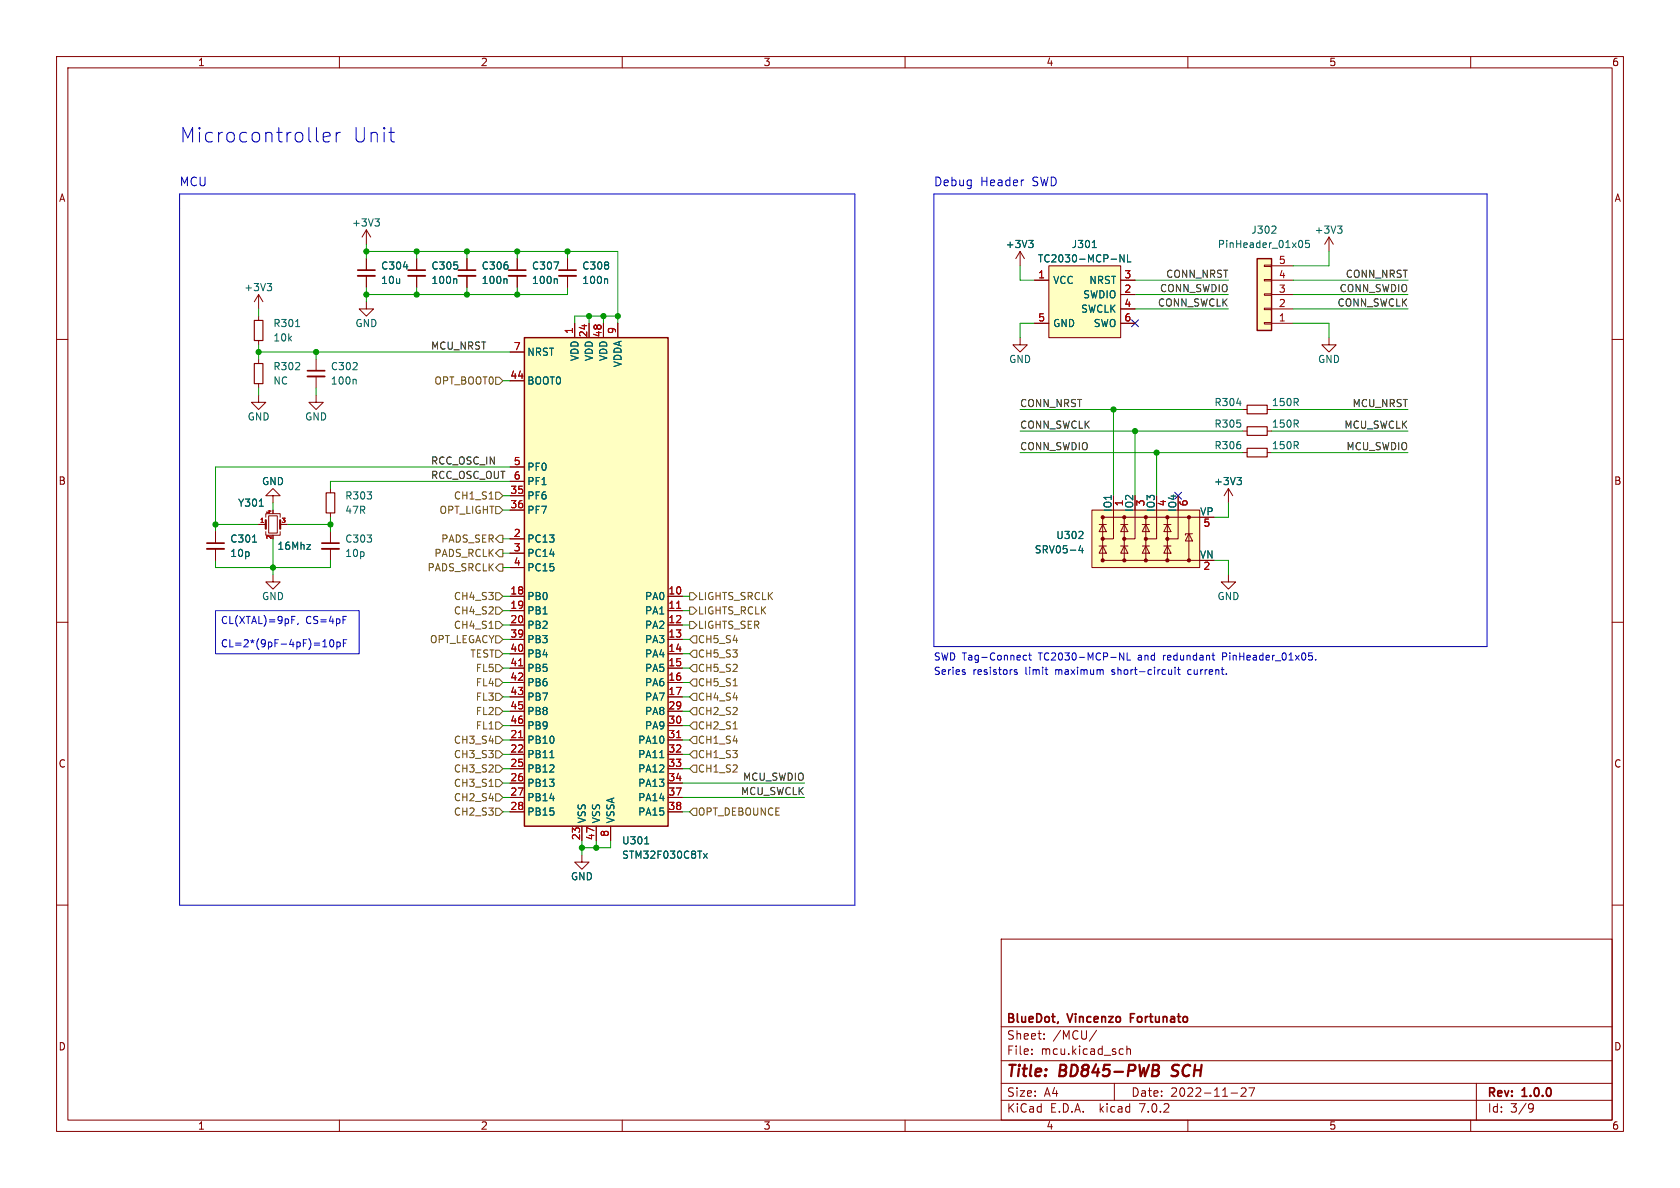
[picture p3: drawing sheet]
<svg xmlns="http://www.w3.org/2000/svg" width="297mm" height="210mm" viewBox="0 0 297 210" stroke-linecap="round" stroke-linejoin="round" font-family="sans-serif">
<g fill="none" stroke="#840000" stroke-width=".18">
<path d="M10 10h277v190h-277zM12 12h273v186h-273zM60 10v2M110 10v2M160 10v2M210 10v2M260 10v2M10 60h2M45.7 52.1v2.5M45.7 55.9v.7M45.7 52.1l-.7 1.2M45.7 52.1l.8 1.2"/>
<path d="M64.8 53.3v1.3h1.2l-1.2 1.3-1.3-1.3h1.3M64.8 40.6l-.8 1.3M64.8 40.6v2.6M64.8 45.7v2.1M64.8 48.8v2M64.8 40.6l.7 1.3M73.7 45.7v2.1M73.7 48.8v2M82.5 45.7v2.1M82.5 48.8v2M91.4 45.7v2.1M91.4 48.8v2"/>
<path d="M100.3 45.7v2.1M100.3 48.8v2M101.6 57.2v2.5M104.1 57.2v2.5M106.7 57.2v2.5M109.2 57.2v2.5M180.3 59.7v1.3h1.3l-1.3 1.2-1.2-1.2h1.2M180.3 44.5l-.7 1.2M180.3 44.5v2.5M180.3 44.5l.8 1.2M182.9 57.2h2.5M182.9 49.5h2.5"/>
<path d="M185.4 47h12.7v12.7h-12.7zM198.1 57.2h2.6M198.1 54.6h2.6M198.1 52.1h2.6M198.1 49.5h2.6M223.5 46.9h1.3v.2h-1.3zM223.5 49.4h1.3v.3h-1.3zM223.5 51.9h1.3v.3h-1.3zM223.5 54.5h1.3v.2h-1.3zM223.5 57h1.3v.3h-1.3zM224.8 57.2h3.8M224.8 54.6h3.8"/>
<path d="M224.8 52.1h3.8M224.8 49.5h3.8M224.8 47h3.8M234.9 59.7v1.3h1.3l-1.3 1.2-1.2-1.2h1.2M234.9 41.9l-.7 1.3M234.9 41.9v2.6M234.9 41.9l.8 1.3M285 60h2M45.7 69.9v1.2h1.3l-1.3 1.3-1.3-1.3h1.3M45.7 60.2v.8M45.7 63.5v.8M45.7 67.8v.8"/>
<path d="M55.9 69.9v1.2h1.2l-1.2 1.3-1.3-1.3h1.3M55.9 63.5v2M55.9 66.5v2.1M90.2 67.3h2.5M90.2 62.2h2.5M219.7 76.2h.8M219.7 72.4h.8M224 76.2h.8M224 72.4h.8M38.1 94v2M38.1 97v2.1M45.7 92.7h1.3"/>
<path d="M47 94v.6h2.5v-.6M47 91.4v-.6h2.5v.6M47.5 91.2h1.5v3h-1.5zM48.3 87.6h1.2l-1.2-1.2-1.3 1.2h1.3v1.3M49.5 92.7h1.3M58.4 86.4v.7M58.4 90.7v.7M58.4 94v2M58.4 97v2.1M90.2 95.3h2.5M90.2 97.8h2.5M90.2 87.6h2.5"/>
<path d="M90.2 90.2h2.5M90.2 82.6h2.5M90.2 85.1h2.5M193 90.2h19.1v10.1h-19.1zM194.3 92.7h1.3M194.3 96.5h1.3M194.9 96.5l.7 1.3h-1.3zM194.9 92.7l.7 1.3h-1.3zM196.8 90.2v5.1h-1.9M198.1 92.7h1.3M198.1 96.5h1.3M198.8 96.5l.6 1.3h-1.3z"/>
<path d="M198.8 92.7l.6 1.3h-1.3zM198.8 91.4v7.7M200.7 90.2v5.1h-1.9M201.9 92.7h1.3M201.9 96.5h1.3M202.6 96.5l.6 1.3h-1.3zM202.6 92.7l.6 1.3h-1.3zM202.6 91.4v7.7M204.5 90.2v5.1h-1.9M205.7 92.7h1.3M205.7 96.5h1.3M206.4 96.5l.6 1.3h-1.3z"/>
<path d="M206.4 92.7l.6 1.3h-1.3zM206.4 91.4v7.7M208.3 90.2v5.1h-1.9M210.2 94.4l.6 1.2h-1.3zM210.2 91.4v7.7M210.8 94.4h-1.3v.2M212.1 91.4h-17.2v7.7h17.2M217.2 86.4l-.8 1.2M217.2 86.4v2.5M217.2 86.4l.7 1.2M219.7 80h.8M224 80h.8"/>
<path d="M10 110h2M48.3 101.6v1.3h1.2l-1.2 1.2-1.3-1.2h1.3M90.2 105.4h2.5M90.2 108h2.5M90.2 110.5h2.5M90.2 113h2.5M90.2 115.6h2.5M90.2 118.1h2.5M90.2 100.3h2.5M118.1 105.4h2.5M118.1 108h2.5M118.1 110.5h2.5"/>
<path d="M118.1 113h2.5M118.1 115.6h2.5M118.1 118.1h2.5M217.2 101.6v1.3h1.2l-1.2 1.2-1.3-1.2h1.3M285 110h2M90.2 120.7h2.5M90.2 123.2h2.5M90.2 130.8h2.5M90.2 133.4h2.5M90.2 135.9h2.5M90.2 138.4h2.5M90.2 125.7h2.5"/>
<path d="M90.2 128.3h2.5M118.1 120.7h2.5M118.1 123.2h2.5M118.1 130.8h2.5M118.1 133.4h2.5M118.1 135.9h2.5M118.1 138.4h2.5M118.1 125.7h2.5M118.1 128.3h2.5M10 160h2M90.2 141h2.5M90.2 143.5h2.5"/>
<path d="M102.9 151.1v1.3h1.2l-1.2 1.3-1.3-1.3h1.3M102.9 146.1v2.5M105.4 146.1v2.5M107.9 146.1v2.5M118.1 141h2.5M118.1 143.5h2.5M285 160h2M177 166h108v32h-108zM60 198v2M110 198v2M160 198v2M177 194.5h108"/>
<path d="M177 191.5h108M177 187.5h108M177 181.5h108M182.4 186.3v.1M182.4 185.5v.1M184.6 183.6v.1M184.6 182.8v.1M193.9 182.1l-1.3 2M197 191.5v3M198.1 185.4l.5 .1M198.6 186.3l-.5 .1M199.2 185.5l.2-.1 .4 .1 .1 .9"/>
<path d="M199.2 184.9v1.5M210 198v2M217.6 193.2h1.2M219.4 192.4l.6-.1 .2 .1 .1 .3-.9 1.1h.9M220.8 192.3h1l-.7 1.5M260 198v2M261 191.5v6.5M270.5 195.1l.5 .1a.99 .99 0 0 1-.4 1.4h-.2M271.1 195.7l-.2 .3h-.4"/>
</g>
<path d="M203.9 188.2h.7a.49 .49 0 0 1 .3 .6 .49 .49 0 0 1-.5 .4l.3 .1a.58 .58 0 0 1-.3 .9M207.1 190.1l.2 .1" fill="none" stroke="#840000" stroke-width=".4"/>
<path d="M63.2 48.8h3.1M72.1 48.8h3.1M81 48.8h3.1M89.9 48.8h3.1M98.8 48.8h3.1M54.4 66.5h3M36.6 97h3M56.9 97h3" fill="none" stroke="#840000" stroke-width=".33"/>
<path d="M63.2 47.8h3.1M72.1 47.8h3.1M81 47.8h3.1M89.9 47.8h3.1M98.8 47.8h3.1M54.4 65.5h3M36.6 96h3M56.9 96h3" fill="none" stroke="#840000" stroke-width=".3"/>
<g fill="none" stroke="#006464" stroke-width=".18">
<path d="M66.3 38.7h.8l-.5 .5M66.8 39.2l.3 .2v.3l-.3 .3M236.5 40h.7l-.4 .4M47.2 50.1h.8l-.4 .5M47.8 50.6l.2 .2v.3l-.2 .3M52.3 57.7h.7M80.6 49.3l.1 .2v.6M89.5 49.3l.1 .2v.6M98.3 49.3l.2 .2v.6M107.2 49.3l.2 .2v.6M181.9 42.5h.7l-.4 .5M182.4 43l.2 .2v.3l-.2 .3"/>
<path d="M193.1 43.8h.7M198.7 45v1.3l-.7-1.3v1.3M199.3 45v1.3h.6M224.8 41.2h.8M225.5 40.1v.4M229.9 42.5a.68 .68 0 0 1 .4 .6 .68 .68 0 0 1-.4 .7M231.4 42.5h-.6v.6l.2-.1h.4l.1 .2-.1 .4-.1 .2-.5-.2M237 40.4l.2 .3v.3l-.2 .2M62.8 67.1l.2 .1v.7M44.6 95.8h.8M45.8 89.5h.8M54.2 96.3h.7l-.7 .8h.7"/>
<path d="M190.7 95.2h.8M191 96.4l-.3 .9h.8M191.3 96.9v.8M191.4 94.1v.4M218.7 84.4h.8l-.5 .5M219.2 84.9l.3 .2v.3l-.3 .3M97.2 133.9h.7M116.6 133.9h.8M114 149.2h.7M124.4 150.9l.6 .8M125 150.9l-.6 .8"/>
</g>
<g fill="#ffffc2" stroke="#ffffc2" stroke-width=".18">
<path d="M92.7 59.7h25.4v86.4h-25.4z"/>
<path d="M222.2 45.7h2.6v12.7h-2.6z"/>
<path d="M193 90.2h19.1v10.1h-19.1z"/>
<path d="M185.4 47h12.7v12.7h-12.7z"/>
</g>
<path d="M92.7 59.7h25.4v86.4h-25.4zM222.2 45.7h2.6v12.7h-2.6z" fill="none" stroke="#840000" stroke-width=".25"/>
<path d="M91.7 117.7h.7M119.6 107.5h.7M91.7 130.4h.7M119.6 130.4h.7" fill="none" stroke="#a90000" stroke-width=".18"/>
<path d="M45 56.6h1.5v3.6h-1.5zM45 64.3h1.5v3.5h-1.5zM220.5 79.2h3.5v1.6h-3.5zM220.5 75.4h3.5v1.6h-3.5zM220.5 71.6h3.5v1.6h-3.5zM57.7 87.1h1.5v3.6h-1.5z" fill="none" stroke="#840000" stroke-width=".2"/>
<path d="M47 91.9v1.6M49.5 91.9v1.6" fill="none" stroke="#840000" stroke-width=".38"/>
<g fill="#840000" stroke="#840000" stroke-width=".18">
<circle cx="194.9" cy="99.1" r=".28"/>
<circle cx="194.9" cy="95.3" r=".28"/>
<circle cx="194.9" cy="91.4" r=".28"/>
<circle cx="198.8" cy="99.1" r=".28"/>
<circle cx="198.8" cy="95.3" r=".28"/>
<circle cx="198.8" cy="91.4" r=".28"/>
<circle cx="202.6" cy="99.1" r=".28"/>
<circle cx="202.6" cy="95.3" r=".28"/>
<circle cx="202.6" cy="91.4" r=".28"/>
<circle cx="206.4" cy="99.1" r=".28"/>
<circle cx="206.4" cy="95.3" r=".28"/>
<circle cx="206.4" cy="91.4" r=".28"/>
<circle cx="210.2" cy="99.1" r=".28"/>
<circle cx="210.2" cy="91.4" r=".28"/>
</g>
<g fill="none" stroke="#725600" stroke-width=".18">
<path d="M87.6 66.7h.7l.6 .6-.6 .6h-.7zM86.5 88.2h.7M87.6 87h.7l.6 .6-.6 .7h-.7zM87.6 95.3l.7-.7h.6v1.3h-.6zM87.6 89.5h.7l.6 .7-.6 .6h-.7zM88.3 97.2h.6v1.2h-.6l-.7-.6zM88.3 99.7h.6v1.3h-.6l-.7-.7zM86.5 111.1h.7M87.6 114.9h.7l.6 .7-.6 .6h-.7zM87.6 107.3h.7l.6 .7-.6 .6h-.7zM87.6 117.5h.7l.6 .6-.6 .6h-.7zM87.6 109.9h.7l.6 .6-.6 .6h-.7z"/>
<path d="M87.6 104.8h.7l.6 .6-.6 .6h-.7zM87.6 112.4h.7l.6 .6-.6 .7h-.7zM121.9 113l.7-.6h.6v1.3h-.6zM121.9 104.8h.7l.6 .6-.6 .6h-.7zM121.9 107.3h.7l.6 .7-.6 .6h-.7zM121.9 109.9h.7l.6 .6-.6 .6h-.7zM122.6 114.9h.6v1.3h-.6l-.7-.6zM122.6 117.5h.6v1.2h-.6l-.7-.6zM86.5 139h.7M87.6 135.3h.7l.6 .6-.6 .6h-.7zM87.6 127.6h.7l.6 .7-.6 .6h-.7zM87.6 122.6h.7l.6 .6-.6 .6h-.7z"/>
<path d="M87.6 125.1h.7l.6 .6-.6 .7h-.7zM87.6 130.2h.7l.6 .6-.6 .6h-.7zM87.6 132.7h.7l.6 .7-.6 .6h-.7zM87.6 120h.7l.6 .7-.6 .6h-.7zM87.6 137.8h.7l.6 .6-.6 .7h-.7zM121.9 125.7l.7-.6h.6v1.3h-.6zM122.6 122.6h.6v1.2h-.6l-.7-.6zM122.6 127.6h.6v1.3h-.6l-.7-.6zM122.6 120h.6v1.3h-.6l-.7-.6zM122.6 132.7h.6v1.3h-.6l-.7-.6zM122.6 135.3h.6v1.2h-.6l-.7-.6zM122.6 130.2h.6v1.2h-.6l-.7-.6z"/>
<path d="M87.6 140.3h.7l.6 .7-.6 .6h-.7zM87.6 142.9h.7l.6 .6-.6 .6h-.7zM121.9 143.5l.7-.6h.6v1.2h-.6z"/>
</g>
<g fill="none" stroke="#0000c2" stroke-width=".18">
<path d="M31.7 34.3h119.4v125.7h-119.4zM56.1 25l.2 .1M57.1 24.2l1.3-.2-.2-.5-.7-.1-.4 .4v.9l.2 .3 .2 .1 .7-.1M59.4 23.4v1.7M60.2 23.4a.65 .65 0 0 0-.8 .5M68.8 23.4h.9M69.5 25.1h.2M165.1 34.3h97.8v80h-97.8zM38.1 108h25.4v7.6h-25.4zM51.6 109.6h.4M51.6 109h.6M52.7 110.2l-.1 .2"/>
<path d="M57.1 114.3h.7M58.4 113.2l.2-.1a.68 .68 0 0 1 .4 .6 .68 .68 0 0 1-.4 .6l-.2-.1-.1-.3zM59.6 113.6l.3-.1 .3 .2-.2 .6h-.4M59.6 113.5v1.3M60.6 109h.6M60.7 113.7h.4M61.3 113.1h-.6v1.2M179.8 118.4h-.3l-.2 .2 .1 .1 .4 .2v.3h-.5M180.9 116.4l.2 .3 .4-.1M181.5 115.9l-.4-.1-.2 .3M181.9 115.8h.4M182 115.4v1.1l.3 .2"/>
<path d="M184.8 118.4h.4M185 119.2h.2M194.9 118.4l.1 .2v.6M198.7 115.4v1.3l-.8-1.3v1.3M199.3 115.4v1.3h.6M206.6 118.4v.8h.3l.2-.1M207.1 118.4v.8M207.7 118v.1M207.7 118.4v.8M208.2 118.4h.4M208.3 118v1l.3 .2M214.3 115.8h.5"/>
<path d="M214.4 115.4v1.1l.4 .2M216.8 119.1v.1M231.4 115.4h.6M231.5 115.9h.3l.2 .2v.5l-.5 .1M232.6 116.6v.1"/>
</g>
<g fill="none" stroke="#009600" stroke-width=".18">
<path d="M45.7 54.6v1.3M64.8 44.5h44.4v12.7M64.8 43.2v2.5M64.8 50.8v2.5M73.7 44.5v1.2M73.7 50.8v1.3M82.5 44.5v1.2M82.5 50.8v1.3M91.4 44.5v1.2M91.4 50.8v1.3M100.3 50.8v1.3h-35.5M100.3 44.5v1.2"/>
<path d="M104.1 55.9v1.3M106.7 55.9v1.3M109.2 55.9h-7.6v1.3M180.3 47v2.5h2.6M182.9 57.2h-2.6v2.5M200.7 54.6h16.5M200.7 52.1h16.5M200.7 49.5h16.5M228.6 54.6h20.3M228.6 52.1h20.3M228.6 49.5h20.3M228.6 57.2h6.3v2.5"/>
<path d="M234.9 44.5v2.5h-6.3M45.7 62.2h44.5M45.7 61v2.5M45.7 68.6v1.3M55.9 62.2v1.3M55.9 68.6v1.3M88.9 67.3h1.3M180.3 76.2h39.4M180.3 72.4h39.4M196.8 72.4v15.2M200.7 76.2v11.4M224.8 76.2h24.1"/>
<path d="M224.8 72.4h24.1M38.1 99.1v1.2h20.3v-1.2M38.1 92.7h7.6M48.3 88.9v1.3M48.3 95.3v6.3M50.8 92.7h7.6M58.4 91.4v2.6M88.9 97.8h1.3M88.9 87.6h1.3M88.9 90.2h1.3M88.9 95.3h1.3M90.2 82.6h-52.1v11.4"/>
<path d="M90.2 85.1h-31.8v1.3M180.3 80h39.4M204.5 80v7.6M214.6 99.1h2.6v2.5M217.2 88.9v2.5h-2.6M224.8 80h24.1M88.9 108h1.3M88.9 100.3h1.3M88.9 110.5h1.3M88.9 118.1h1.3M88.9 113h1.3M88.9 115.6h1.3"/>
<path d="M88.9 105.4h1.3M120.6 108h1.3M120.6 110.5h1.3M120.6 118.1h1.3M120.6 113h1.3M120.6 115.6h1.3M120.6 105.4h1.3M88.9 138.4h1.3M88.9 120.7h1.3M88.9 133.4h1.3M88.9 128.3h1.3M88.9 125.7h1.3"/>
<path d="M88.9 135.9h1.3M88.9 123.2h1.3M88.9 130.8h1.3M120.6 138.4h21.6M120.6 120.7h1.3M120.6 133.4h1.3M120.6 128.3h1.3M120.6 125.7h1.3M120.6 135.9h1.3M120.6 123.2h1.3M120.6 130.8h1.3M88.9 141h1.3"/>
<path d="M88.9 143.5h1.3M102.9 148.6v2.5M105.4 148.6v1.3M107.9 148.6v1.3h-5M120.6 141h21.6M120.6 143.5h1.3"/>
</g>
<path d="M200.1 56.5l1.2 1.3M201.3 56.5l-1.2 1.3M207.7 87l1.2 1.2M208.9 87l-1.2 1.2" fill="none" stroke="#000084" stroke-width=".18"/>
<g fill="#009600" stroke="#009600" stroke-width=".18">
<circle cx="38.1" cy="92.7" r=".46"/>
<circle cx="82.5" cy="52.1" r=".46"/>
<circle cx="82.5" cy="44.5" r=".46"/>
<circle cx="91.4" cy="52.1" r=".46"/>
<circle cx="55.9" cy="62.2" r=".46"/>
<circle cx="45.7" cy="62.2" r=".46"/>
<circle cx="73.7" cy="52.1" r=".46"/>
<circle cx="64.8" cy="52.1" r=".46"/>
<circle cx="48.3" cy="100.3" r=".46"/>
<circle cx="109.2" cy="55.9" r=".46"/>
<circle cx="106.7" cy="55.9" r=".46"/>
<circle cx="104.1" cy="55.9" r=".46"/>
<circle cx="58.4" cy="92.7" r=".46"/>
<circle cx="73.7" cy="44.5" r=".46"/>
<circle cx="64.8" cy="44.5" r=".46"/>
<circle cx="100.3" cy="44.5" r=".46"/>
<circle cx="91.4" cy="44.5" r=".46"/>
<circle cx="105.4" cy="149.9" r=".46"/>
<circle cx="102.9" cy="149.9" r=".46"/>
<circle cx="196.8" cy="72.4" r=".46"/>
<circle cx="200.7" cy="76.2" r=".46"/>
<circle cx="204.5" cy="80" r=".46"/>
</g>
<g font-size="3.5" fill="#0000c2">
<text x="31.7" y="25.4">Microcontroller</text>
<text x="62.2" y="25.4">Unit</text>
</g>
<g font-size="2.8" fill="#840000">
<text x="178" y="190.8">Title:</text>
<text x="187.4" y="190.8">BD845-PWB</text>
<text x="207.9" y="190.8">SCH</text>
</g>
<g font-size="2.1" fill="#0000c2">
<text x="31.7" y="33">MCU</text>
<text x="165.1" y="33">Debug</text>
<text x="173.3" y="33">Header</text>
<text x="182.5" y="33">SWD</text>
</g>
<g font-size="2.1" fill="#840000">
<text x="178" y="183.9">Sheet:</text>
<text x="178" y="181.1">BlueDot,</text>
<text x="186.2" y="183.9">/MCU/</text>
<text x="189" y="181.1">Vincenzo</text>
<text x="200.4" y="181.1">Fortunato</text>
<text x="178" y="186.6">File:</text>
<text x="184" y="186.6">mcu.kicad_sch</text>
<text x="178" y="196.8">KiCad</text>
<text x="178" y="194">Size:</text>
<text x="184.6" y="194">A4</text>
<text x="185.7" y="196.8">E.D.A.</text>
<text x="194.4" y="196.8">kicad</text>
<text x="200" y="194">Date:</text>
<text x="201.5" y="196.8">7.0.2</text>
<text x="206.9" y="194">2022-11-27</text>
<text x="263" y="194.2">Rev:</text>
<text x="263" y="196.8">Id:</text>
<text x="267" y="196.8">3/9</text>
<text x="269.2" y="194.2">1.0.0</text>
</g>
<g font-size="1.8" fill="#840000">
<text x="35" y="11.8">1</text>
<text x="85" y="11.8">2</text>
<text x="135" y="11.8">3</text>
<text x="185" y="11.8">4</text>
<text x="235" y="11.8">5</text>
<text x="285" y="11.8">6</text>
<text x="10.4" y="35.8">A</text>
<text x="285.4" y="35.8">A</text>
<text x="10.3" y="85.8">B</text>
<text x="285.3" y="85.8">B</text>
<text x="10.3" y="135.8">C</text>
<text x="285.3" y="135.8">C</text>
<text x="10.3" y="185.8">D</text>
<text x="285.3" y="185.8">D</text>
<text x="35" y="199.8">1</text>
<text x="85" y="199.8">2</text>
<text x="135" y="199.8">3</text>
<text x="185" y="199.8">4</text>
<text x="235" y="199.8">5</text>
<text x="285" y="199.8">6</text>
</g>
<g font-size="1.8" fill="#006464">
<text x="62.2" y="40.2">+3V3</text>
<text x="221.2" y="41.5">J302</text>
<text x="232.3" y="41.5">+3V3</text>
<text x="67.3" y="47.8">C304</text>
<text x="76.2" y="47.8">C305</text>
<text x="85.1" y="47.8">C306</text>
<text x="94" y="47.8">C307</text>
<text x="102.9" y="47.8">C308</text>
<text x="177.7" y="44">+3V3</text>
<text x="183.4" y="46.5">TC2030-MCP-NL</text>
<text x="189.4" y="44">J301</text>
<text x="215.2" y="44">PinHeader_01x05</text>
<text x="43.1" y="51.6">+3V3</text>
<text x="67.3" y="50.4">10u</text>
<text x="76.2" y="50.4">100n</text>
<text x="85.1" y="50.4">100n</text>
<text x="94" y="50.4">100n</text>
<text x="102.9" y="50.4">100n</text>
<text x="186.2" y="50.4">VCC</text>
<text x="191.4" y="52.9">SWDIO</text>
<text x="192.5" y="50.4">NRST</text>
<text x="48.3" y="58">R301</text>
<text x="62.8" y="58">GND</text>
<text x="186.2" y="58">GND</text>
<text x="191" y="55.4">SWCLK</text>
<text x="193.2" y="58">SWO</text>
<text x="48.3" y="65.6">R302</text>
<text x="48.3" y="60.5">10k</text>
<text x="58.4" y="65.6">C302</text>
<text x="93.2" y="63.1">NRST</text>
<text x="102.4" y="64" transform="rotate(-90 102.4 64)">VDD</text>
<text x="105" y="64" transform="rotate(-90 105 64)">VDD</text>
<text x="107.5" y="64" transform="rotate(-90 107.5 64)">VDD</text>
<text x="110" y="65" transform="rotate(-90 110 65)">VDDA</text>
<text x="178.3" y="64.3">GND</text>
<text x="233" y="64.3">GND</text>
<text x="48.3" y="68.1">NC</text>
<text x="58.4" y="68.1">100n</text>
<text x="93.2" y="68.1">BOOT0</text>
<text x="214.6" y="71.9">R304</text>
<text x="224.8" y="71.9">150R</text>
<text x="43.7" y="74.5">GND</text>
<text x="53.9" y="74.5">GND</text>
<text x="214.6" y="75.8">R305</text>
<text x="224.8" y="75.8">150R</text>
<text x="93.2" y="83.4">PF0</text>
<text x="214.6" y="79.6">R306</text>
<text x="224.8" y="79.6">150R</text>
<text x="42" y="89.7">Y301</text>
<text x="46.3" y="85.9">GND</text>
<text x="61" y="88.5">R303</text>
<text x="93.2" y="88.5">PF6</text>
<text x="93.2" y="85.9">PF1</text>
<text x="198.8" y="89.6" transform="rotate(-90 198.8 89.6)">1</text>
<text x="202.6" y="89.6" transform="rotate(-90 202.6 89.6)">3</text>
<text x="206.4" y="89.6" transform="rotate(-90 206.4 89.6)">4</text>
<text x="214.6" y="85.9">+3V3</text>
<text x="61" y="91">47R</text>
<text x="93.2" y="91">PF7</text>
<text x="186.7" y="95.4">U302</text>
<text x="196.6" y="90.5" transform="rotate(-90 196.6 90.5)">IO1</text>
<text x="200.4" y="90.5" transform="rotate(-90 200.4 90.5)">IO2</text>
<text x="204.2" y="90.5" transform="rotate(-90 204.2 90.5)">IO3</text>
<text x="208" y="90.5" transform="rotate(-90 208 90.5)">IO4</text>
<text x="212.1" y="91.2">VP</text>
<text x="40.6" y="96.1">C301</text>
<text x="40.6" y="98.6">10p</text>
<text x="49" y="97.3">16Mhz</text>
<text x="61" y="96.1">C303</text>
<text x="61" y="98.6">10p</text>
<text x="93.2" y="96.1">PC13</text>
<text x="93.2" y="98.6">PC14</text>
<text x="93.2" y="101.2">PC15</text>
<text x="182.9" y="98">SRV05-4</text>
<text x="212.1" y="98.8">VN</text>
<text x="46.3" y="106.2">GND</text>
<text x="93.2" y="106.2">PB0</text>
<text x="113.9" y="106.2">PA0</text>
<text x="215.2" y="106.2">GND</text>
<text x="93.2" y="108.8">PB1</text>
<text x="93.2" y="111.3">PB2</text>
<text x="93.2" y="113.9">PB3</text>
<text x="113.9" y="108.8">PA1</text>
<text x="113.9" y="111.3">PA2</text>
<text x="113.9" y="113.9">PA3</text>
<text x="93.2" y="116.4">PB4</text>
<text x="93.2" y="118.9">PB5</text>
<text x="113.9" y="116.4">PA4</text>
<text x="113.9" y="118.9">PA5</text>
<text x="93.2" y="121.5">PB6</text>
<text x="93.2" y="124">PB7</text>
<text x="113.9" y="121.5">PA6</text>
<text x="113.9" y="124">PA7</text>
<text x="93.2" y="131.6">PB10</text>
<text x="93.2" y="126.6">PB8</text>
<text x="93.2" y="129.1">PB9</text>
<text x="112.7" y="131.6">PA10</text>
<text x="113.9" y="126.6">PA8</text>
<text x="113.9" y="129.1">PA9</text>
<text x="93.2" y="134.2">PB11</text>
<text x="93.2" y="136.7">PB12</text>
<text x="112.7" y="134.2">PA11</text>
<text x="112.7" y="136.7">PA12</text>
<text x="93.2" y="139.3">PB13</text>
<text x="93.2" y="141.8">PB14</text>
<text x="112.7" y="139.3">PA13</text>
<text x="112.7" y="141.8">PA14</text>
<text x="93.2" y="144.3">PB15</text>
<text x="103.7" y="145.5" transform="rotate(-90 103.7 145.5)">VSS</text>
<text x="106.2" y="145.5" transform="rotate(-90 106.2 145.5)">VSS</text>
<text x="108.8" y="145.5" transform="rotate(-90 108.8 145.5)">VSSA</text>
<text x="109.9" y="149.4">U301</text>
<text x="112.7" y="144.3">PA15</text>
<text x="100.9" y="155.8">GND</text>
<text x="109.9" y="152">STM32F030C8Tx</text>
</g>
<g font-size="1.8" fill="#a90000">
<text x="226" y="46.7">5</text>
<text x="183.5" y="49.3">1</text>
<text x="198.7" y="51.8">2</text>
<text x="198.7" y="49.3">3</text>
<text x="226" y="51.8">3</text>
<text x="226" y="49.3">4</text>
<text x="101.3" y="59.1" transform="rotate(-90 101.3 59.1)">1</text>
<text x="103.9" y="59.7" transform="rotate(-90 103.9 59.7)">24</text>
<text x="106.4" y="59.7" transform="rotate(-90 106.4 59.7)">48</text>
<text x="109" y="59.1" transform="rotate(-90 109 59.1)">9</text>
<text x="183.5" y="56.9">5</text>
<text x="198.7" y="54.4">4</text>
<text x="198.7" y="56.9">6</text>
<text x="226" y="56.9">1</text>
<text x="226" y="54.4">2</text>
<text x="90.8" y="62">7</text>
<text x="90.2" y="67.1">44</text>
<text x="90.8" y="82.3">5</text>
<text x="90.2" y="87.4">35</text>
<text x="90.2" y="89.9">36</text>
<text x="90.8" y="84.8">6</text>
<text x="210.2" y="89.6" transform="rotate(-90 210.2 89.6)">6</text>
<text x="90.8" y="95">2</text>
<text x="212.7" y="93.3">5</text>
<text x="90.8" y="97.5">3</text>
<text x="90.8" y="100.1">4</text>
<text x="212.7" y="101">2</text>
<text x="90.2" y="105.2">18</text>
<text x="90.2" y="107.7">19</text>
<text x="118.1" y="105.2">10</text>
<text x="118.1" y="107.7">11</text>
<text x="90.2" y="110.2">20</text>
<text x="90.2" y="112.8">39</text>
<text x="118.1" y="110.2">12</text>
<text x="118.1" y="112.8">13</text>
<text x="90.2" y="115.3">40</text>
<text x="90.2" y="117.9">41</text>
<text x="118.1" y="115.3">14</text>
<text x="118.1" y="117.9">15</text>
<text x="90.2" y="120.4">42</text>
<text x="90.2" y="122.9">43</text>
<text x="90.2" y="125.5">45</text>
<text x="118.1" y="120.4">16</text>
<text x="118.1" y="122.9">17</text>
<text x="118.1" y="125.5">29</text>
<text x="90.2" y="130.6">21</text>
<text x="90.2" y="128">46</text>
<text x="118.1" y="128">30</text>
<text x="118.1" y="130.6">31</text>
<text x="90.2" y="133.1">22</text>
<text x="90.2" y="135.6">25</text>
<text x="118.1" y="133.1">32</text>
<text x="118.1" y="135.6">33</text>
<text x="90.2" y="138.2">26</text>
<text x="90.2" y="140.7">27</text>
<text x="90.2" y="143.3">28</text>
<text x="118.1" y="138.2">34</text>
<text x="118.1" y="140.7">37</text>
<text x="118.1" y="143.3">38</text>
<text x="102.6" y="148.6" transform="rotate(-90 102.6 148.6)">23</text>
<text x="105.2" y="148.6" transform="rotate(-90 105.2 148.6)">47</text>
<text x="107.7" y="148" transform="rotate(-90 107.7 148)">8</text>
</g>
<g font-size="1.8" fill="#0f0f0f">
<text x="204.9" y="51.7">CONN_SWDIO</text>
<text x="206" y="49.2">CONN_NRST</text>
<text x="236.7" y="51.7">CONN_SWDIO</text>
<text x="237.8" y="49.2">CONN_NRST</text>
<text x="204.6" y="54.3">CONN_SWCLK</text>
<text x="236.3" y="54.3">CONN_SWCLK</text>
<text x="76.2" y="61.9">MCU_NRST</text>
<text x="180.3" y="75.9">CONN_SWCLK</text>
<text x="180.3" y="72">CONN_NRST</text>
<text x="237.5" y="75.9">MCU_SWCLK</text>
<text x="239" y="72">MCU_NRST</text>
<text x="76.2" y="82.2">RCC_OSC_IN</text>
<text x="180.3" y="79.7">CONN_SWDIO</text>
<text x="237.9" y="79.7">MCU_SWDIO</text>
<text x="76.2" y="84.7">RCC_OSC_OUT 6</text>
<text x="130.9" y="140.6">MCU_SWCLK</text>
<text x="131.2" y="138.1">MCU_SWDIO</text>
</g>
<g font-size="1.8" fill="#725600">
<text x="76.7" y="68.1">OPT_BOOT0</text>
<text x="80.1" y="88.5">CH1_S1</text>
<text x="77.6" y="91">OPT_LIGHT</text>
<text x="75.5" y="101.2">PADS_SRCLK</text>
<text x="76.7" y="98.6">PADS_RCLK</text>
<text x="77.9" y="96.1">PADS_SER</text>
<text x="80.1" y="106.2">CH4_S3</text>
<text x="123.4" y="106.2">LIGHTS_SRCLK</text>
<text x="75.9" y="113.9">OPT_LEGACY</text>
<text x="80.1" y="108.8">CH4_S2</text>
<text x="80.1" y="111.3">CH4_S1</text>
<text x="123.4" y="113.9">CH5_S4</text>
<text x="123.4" y="108.8">LIGHTS_RCLK</text>
<text x="123.4" y="111.3">LIGHTS_SER</text>
<text x="83" y="116.4">TEST</text>
<text x="84" y="118.9">FL5</text>
<text x="123.4" y="116.4">CH5_S3</text>
<text x="123.4" y="118.9">CH5_S2</text>
<text x="84" y="124">FL3</text>
<text x="84" y="121.5">FL4</text>
<text x="123.4" y="124">CH4_S4</text>
<text x="123.4" y="121.5">CH5_S1</text>
<text x="80.1" y="131.6">CH3_S4</text>
<text x="84" y="129.1">FL1</text>
<text x="84" y="126.6">FL2</text>
<text x="123.4" y="129.1">CH2_S1</text>
<text x="123.4" y="126.6">CH2_S2</text>
<text x="123.4" y="131.6">CH1_S4</text>
<text x="80.1" y="136.7">CH3_S2</text>
<text x="80.1" y="134.2">CH3_S3</text>
<text x="123.4" y="134.2">CH1_S3</text>
<text x="123.4" y="136.7">CH1_S2</text>
<text x="80.1" y="141.8">CH2_S4</text>
<text x="80.1" y="139.3">CH3_S1</text>
<text x="80.1" y="144.3">CH2_S3</text>
<text x="123.4" y="144.3">OPT_DEBOUNCE</text>
</g>
<g font-size="1.8" fill="#0000c2">
<text x="39.1" y="110.6">CL(XTAL)=9pF,</text>
<text x="54.1" y="110.6">CS=4pF</text>
<text x="39.1" y="114.7">CL=2*(9pF-4pF)=10pF</text>
<text x="165.1" y="116.8">SWD Tag-Connect</text>
<text x="165.1" y="119.4">Series</text>
<text x="172" y="119.4">resistors</text>
<text x="181.3" y="119.4">limit</text>
<text x="183.7" y="116.8">TC2030-MCP-NL</text>
<text x="186.7" y="119.4">maximum</text>
<text x="196.8" y="119.4">short-circuit</text>
<text x="201.3" y="116.8">and</text>
<text x="205.9" y="116.8">redundant</text>
<text x="210.4" y="119.4">current.</text>
<text x="216.5" y="116.8">PinHeader_01x05.</text>
</g>
<g font-size="1.1" fill="#a90000">
<text x="45.9" y="92.5">1</text>
<text x="48" y="95.4" transform="rotate(-90 48 95.4)">2</text>
<text x="48" y="91" transform="rotate(-90 48 91)">4</text>
<text x="49.7" y="92.5">3</text>
</g>
</svg>
